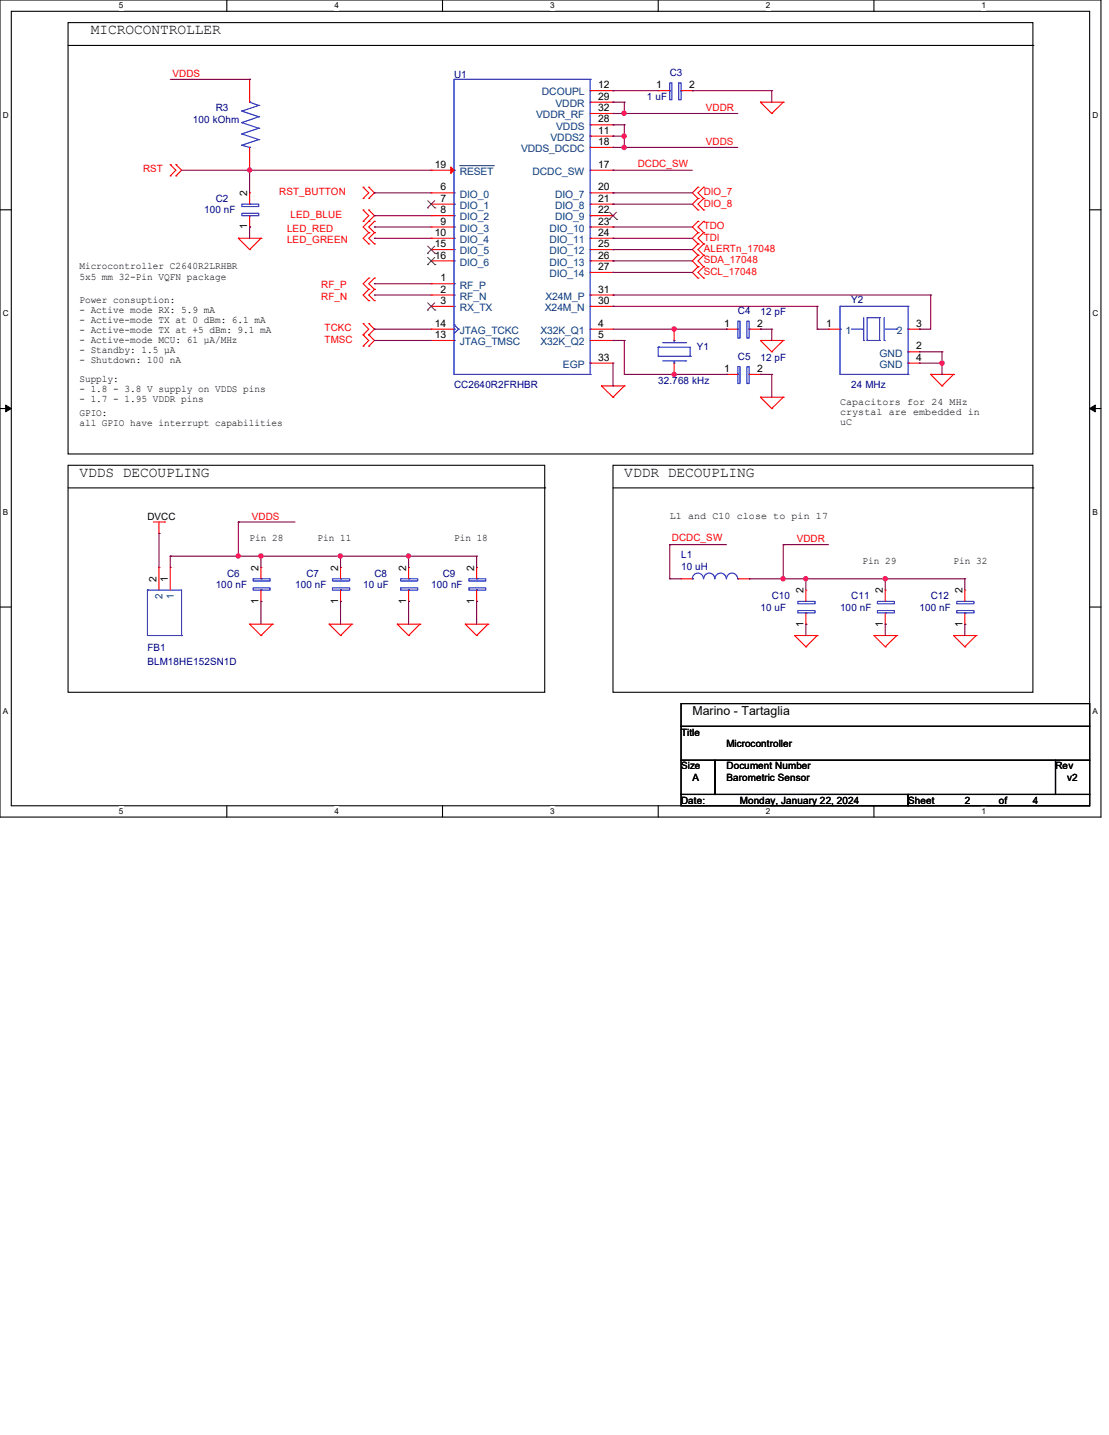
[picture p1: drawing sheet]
<svg xmlns="http://www.w3.org/2000/svg" width="216mm" height="279mm" viewBox="0 0 216 279" stroke-linecap="round" stroke-linejoin="round" font-family="sans-serif">
<path d="M0 0h214.3v159.1h-214.3zM2.2 2.2h209.9v154.7h-209.9z" fill="none" stroke="#000" stroke-width=".21"/>
<g fill="#fff">
<path d="M23.2 .2h.8v1.8h-.8z"/>
<path d="M23.2 157.1h.8v1.8h-.8z"/>
</g>
<path d="M44.2 0v2.2M44.2 156.9v2.2" fill="none" stroke="#000" stroke-width=".21"/>
<g fill="#fff">
<path d="M65.1 .2h.9v1.8h-.9z"/>
<path d="M65.1 157.1h.9v1.8h-.9z"/>
</g>
<path d="M86.1 0v2.2M86.1 156.9v2.2" fill="none" stroke="#000" stroke-width=".21"/>
<g fill="#fff">
<path d="M107.1 .2h.9v1.8h-.9z"/>
<path d="M107.1 157.1h.9v1.8h-.9z"/>
</g>
<path d="M128.1 0v2.2M128.1 156.9v2.2" fill="none" stroke="#000" stroke-width=".21"/>
<g fill="#fff">
<path d="M149.1 .2h.9v1.8h-.9z"/>
<path d="M149.1 157.1h.9v1.8h-.9z"/>
</g>
<path d="M170.1 0v2.2M170.1 156.9v2.2" fill="none" stroke="#000" stroke-width=".21"/>
<g fill="#fff">
<path d="M191.1 .2h.9v1.8h-.9z"/>
<path d="M191.1 157.1h.9v1.8h-.9z"/>
<path d="M.6 21.5h1.1v1.8h-1.1z"/>
<path d="M212.7 21.5h1.1v1.8h-1.1z"/>
<path d="M.6 60.2h1.1v1.7h-1.1z"/>
<path d="M212.7 60.2h1.1v1.7h-1.1z"/>
</g>
<path d="M0 40.9h2.2M212.1 40.9h2.2" fill="none" stroke="#000" stroke-width=".21"/>
<g fill="#fff">
<path d="M.6 98.8h1v1.8h-1z"/>
<path d="M212.7 98.8h1v1.8h-1z"/>
</g>
<path d="M0 79.5h2.2M212.1 79.5h2.2" fill="none" stroke="#000" stroke-width=".21"/>
<path d="M1.1 78.9l1.1 .6-1.1 .7zM212.1 79.5l1.1-.6v1.3z" fill="#000" stroke="#000" stroke-width=".19"/>
<g fill="#fff">
<path d="M.6 137.5h1v1.8h-1z"/>
<path d="M212.7 137.5h1v1.8h-1z"/>
</g>
<g fill="none" stroke="#000" stroke-width=".21">
<path d="M13.3 4.4h187.8v84h-187.8zM13.3 8.8h187.8M201.1 8.8h.1M13.3 90.6h92.7v44.2h-92.7zM13.3 95h92.7M106 95h.1M119.3 90.6h81.8v44.2h-81.8zM119.3 95h81.8M201.1 95h.1M0 118.2h2.2M212.1 118.2h2.2M132.6 137h79.5v4.4h-79.5z"/>
<path d="M132.6 141.4h79.5v6.6h-79.5zM132.6 148h6.6v6.7h-6.6zM132.6 154.7h44.2v2.2h-44.2zM139.2 148h66.3v6.7h-66.3zM176.8 154.7h35.3v2.2h-35.3zM205.5 148h6.6v6.7h-6.6z"/>
</g>
<g fill="none" stroke="#f00" stroke-width=".21">
<path d="M48.6 15.5h.1M48.6 15.5v4.4M114.9 19.9h4.4M114.9 17.7h4.4M119.3 17.7h.1M119.3 19.9h.1M128.1 17.7h.1M128.1 17.7h2.3M132.6 17.7h2.2M134.8 17.7h.1M148 19.9h.1M148 19.9h4.5"/>
<path d="M148 19.9l2.2 2.2M152.5 19.9h.1M152.5 19.9l-2.3 2.2M33.1 32h.1M33.1 34.2h.1M33.1 32l1.1 1.1-1.1 1.1M34.2 34.2h.1M34.2 32h.1M34.2 32l1.1 1.1-1.1 1.1M48.6 33.1h.1M48.6 37.5h.1M48.6 28.7v4.4"/>
<path d="M48.6 37.5v2.3M70.7 36.4h.1M70.7 38.7h.1M70.7 36.4l1.1 1.1-1.1 1.2M71.8 38.7h.1M71.8 36.4h.1M71.8 36.4l1.1 1.1-1.1 1.2M83.9 37.5h.1M83.9 39.8h.1M83.9 33.1h.1M83.9 37.5h4.5M83.9 39.8h4.5"/>
<path d="M83.9 33.1h4.5M114.9 37.5h4.4M114.9 39.8h4.4M114.9 26.5h4.4M114.9 33.1h4.4M114.9 28.7h4.4M114.9 24.3h4.4M114.9 22.1h4.4M119.3 26.5h.1M119.3 33.1h.1M119.3 28.7h.1M119.3 37.5h.1"/>
<path d="M119.3 39.8h.1M119.3 24.3h.1M119.3 22.1h.1M135.9 36.4h.1M135.9 38.7h.1M135.9 36.4l-1.1 1.1 1.1 1.2M135.9 38.7l-1.1 1.1 1.1 1.1M137 38.7h.1M137 36.4h.1M137 36.4l-1.1 1.1 1.1 1.2M137 38.7l-1.1 1.1 1.1 1.1M150.2 22.1h.1"/>
<path d="M46.4 46.4h.1M46.4 46.4h4.4M46.4 46.4l2.2 2.2M48.6 48.6h.1M48.6 44.2h.1M48.6 42v2.2M50.8 46.4h.1M50.8 46.4l-2.2 2.2M70.7 40.9h.1M70.7 43.1h.1M70.7 40.9l1.1 1.1-1.1 1.1M71.8 43.1h.1"/>
<path d="M71.8 40.9h.1M71.8 45.3h.1M71.8 47.5h.1M71.8 54.1h.1M71.8 56.3h.1M71.8 58.5h.1M71.8 40.9l1.1 1.1-2.2 2.2 1.1 1.1M71.8 45.3l-1.1 1.1 1.1 1.1M71.8 54.1l-1.1 1.1 1.1 1.1M71.8 56.3l-1.1 1.1 1.1 1.1M72.9 43.1h.1M72.9 45.3h.1"/>
<path d="M72.9 47.5h.1M72.9 54.1h.1M72.9 56.3h.1M72.9 58.5h.1M72.9 43.1l-1.1 1.1 1.1 1.1M72.9 45.3l-1.1 1.1 1.1 1.1M72.9 54.1l-1.1 1.1 1.1 1.1M72.9 56.3l-1.1 1.1 1.1 1.1M83.9 55.2h.1M83.9 57.4h.1M83.9 59.6h.1M83.9 42h.1"/>
<path d="M83.9 44.2h.1M83.9 46.4h.1M83.9 48.6h.1M83.9 50.8h.1M83.9 46.4h4.5M83.9 55.2h4.5M83.9 57.4h4.5M83.9 59.6h4.5M83.9 42h4.5M83.9 44.2h4.5M83.9 48.6h4.5M83.9 50.8h4.5"/>
<path d="M114.9 46.4h4.4M114.9 57.4h4.4M114.9 59.6h4.4M114.9 42h4.4M114.9 44.2h4.4M114.9 48.6h4.4M114.9 50.8h4.4M114.9 53h4.4M119.3 42h.1M119.3 44.2h.1M119.3 46.4h.1M119.3 48.6h.1"/>
<path d="M119.3 50.8h.1M119.3 53h.1M119.3 59.6h.1M119.3 57.4h.1M135.9 40.9h.1M135.9 43.1h.1M135.9 45.3h.1M135.9 47.5h.1M135.9 49.7h.1M135.9 51.9h.1M135.9 54.1h.1M135.9 43.1l-1.1 1.1 1.1 1.1"/>
<path d="M135.9 45.3l-1.1 1.1 1.1 1.1M135.9 47.5l-1.1 1.1 1.1 1.1M135.9 49.7l-1.1 1.1 1.1 1.1M135.9 51.9l-1.1 1.1 1.1 1.1M137 40.9h.1M137 45.3h.1M137 43.1h.1M137 47.5h.1M137 49.7h.1M137 51.9h.1M137 54.1h.1M137 43.1l-1.1 1.1 1.1 1.1"/>
<path d="M137 45.3l-1.1 1.1 1.1 1.1M137 47.5l-1.1 1.1 1.1 1.1M137 49.7l-1.1 1.1 1.1 1.1M137 51.9l-1.1 1.1 1.1 1.1M70.7 63h.1M70.7 65.2h.1M70.7 67.4h.1M70.7 63l1.1 1.1-1.1 1.1M70.7 65.2l1.1 1.1-1.1 1.1M71.8 65.2h.1M71.8 63h.1M71.8 67.4h.1"/>
<path d="M71.8 63l1.1 1.1-1.1 1.1M71.8 65.2l1.1 1.1-1.1 1.1M83.9 66.3h.1M83.9 64.1h.1M83.9 66.3h4.5M83.9 64.1h4.5M114.9 66.3h4.4M114.9 64.1h4.4M114.9 70.7h4.4M117.1 75.1h.1M117.1 75.1h4.4M117.1 75.1l2.2 2.2"/>
<path d="M119.3 77.3h.1M119.3 64.1h.1M119.3 66.3h.1M119.3 70.7h.1M121.5 75.1h.1M121.5 75.1l-2.2 2.2M131.2 72.9h.1M131.2 64.1h.1M131.2 64.1v2.2M131.2 70.7v2.2M141.4 64.1h.1M141.4 72.9h.1"/>
<path d="M141.4 72.9h2.2M141.4 64.1h2.2M145.8 72.9h2.2M145.8 64.1h2.2M148 66.3h.1M148 77.3h.1M148 64.1h.1M148 72.9h.1M148 66.3h4.5M148 66.3l2.2 2.2M148 77.3h4.5M148 77.3l2.2 2.2"/>
<path d="M150.2 68.5h.1M150.2 79.5h.1M152.5 66.3h.1M152.5 77.3h.1M152.5 66.3l-2.3 2.2M152.5 77.3l-2.3 2.2M161.3 64.1h.1M161.3 64.1h2.2M176.8 64.1h2.2M176.8 70.7h2.2M176.8 68.5h2.2M179 68.5h.1"/>
<path d="M179 64.1h.1M179 70.7h.1M181.2 72.9h.1M181.2 72.9h4.4M181.2 72.9l2.2 2.2M183.4 75.1h.1M185.6 72.9h.1M185.6 72.9l-2.2 2.2M29.8 101.6h2.2M30.9 103.8h.1M30.9 110.5h.1M30.9 101.6v2.2"/>
<path d="M30.9 110.5v4.4M32 101.6h.1M33.1 110.5h.1M33.1 110.5v4.4M50.8 117.1h.1M50.8 110.5h.1M50.8 110.5v2.2M50.8 114.9v2.2M66.3 117.1h.1M66.3 110.5h.1M66.3 110.5v2.2M66.3 114.9v2.2"/>
<path d="M79.5 117.1h.1M79.5 110.5h.1M79.5 110.5v2.2M79.5 114.9v2.2M92.8 117.1h.1M92.8 110.5h.1M92.8 110.5v2.2M92.8 114.9v2.2M132.6 112.7h.1M132.6 112.7h2.2M143.6 112.7h2.2M145.8 112.7h.1"/>
<path d="M156.9 114.9h.1M156.9 114.9v2.2M156.9 119.3v2.2M172.3 114.9h.1M172.3 114.9v2.2M172.3 119.3v2.2M187.8 114.9h.1M187.8 114.9v2.2M187.8 119.3v2.2M48.6 121.5h.1M48.6 121.5h4.4M48.6 121.5l2.2 2.2"/>
<path d="M50.8 123.7h.1M53 121.5h.1M53 121.5l-2.2 2.2M64.1 121.5h.1M64.1 121.5h4.4M64.1 121.5l2.2 2.2M66.3 123.7h.1M68.5 121.5h.1M68.5 121.5l-2.2 2.2M77.3 121.5h.1M77.3 121.5h4.4M77.3 121.5l2.2 2.2"/>
<path d="M79.5 123.7h.1M81.7 121.5h.1M81.7 121.5l-2.2 2.2M90.6 121.5h.1M90.6 121.5h4.4M90.6 121.5l2.2 2.2M92.8 123.7h.1M95 121.5h.1M95 121.5l-2.2 2.2M154.7 123.7h.1M154.7 123.7h4.4M154.7 123.7l2.2 2.2"/>
<path d="M156.9 125.9h.1M156.9 121.5h.1M159.1 123.7h.1M159.1 123.7l-2.2 2.2M170.1 123.7h.1M170.1 123.7h4.5M170.1 123.7l2.2 2.2M172.3 125.9h.1M172.3 121.5h.1M174.6 123.7h.1M174.6 123.7l-2.3 2.2M185.6 123.7h.1"/>
<path d="M185.6 123.7h4.4M185.6 123.7l2.2 2.2M187.8 125.9h.1M187.8 121.5h.1M190 123.7h.1M190 123.7l-2.2 2.2"/>
</g>
<g fill="none" stroke="#00f" stroke-width=".21">
<path d="M48.6 19.9h.1M48.6 19.9l1.8 .6M88.4 15.5h.1M88.4 15.5h26.5M88.4 15.5v57.4M114.9 15.5h.1M114.9 17.7h.1M114.9 19.9h.1M114.9 15.5v57.4M130.4 16.1h.4v3.3h-.4zM130.4 17.7h.1M132.1 16.1h.5v3.3h-.5z"/>
<path d="M132.6 17.7h.1M47.1 39.8h3.3v.4h-3.3zM47.1 28.3h.1M47.1 26.1h.1M47.1 23.9h.1M47.1 21.6h.1M47.1 28.3l1.5 .4M47.1 26.1l3.3 1.1M47.1 23.9l3.3 1.1M47.1 21.6l3.3 1.1M48.6 28.7h.1M48.6 39.8h.1"/>
<path d="M50.4 27.2h.1M50.4 25h.1M50.4 22.7h.1M50.4 20.5h.1M50.4 27.2l-3.3 1.1M50.4 25l-3.3 1.1M50.4 22.7l-3.3 1.2M50.4 20.5l-3.3 1.1M88.4 33.1h.1M88.4 37.5h.1M88.4 39.8h.1M114.9 33.1h.1"/>
<path d="M114.9 22.1h.1M114.9 24.3h.1M114.9 26.5h.1M114.9 28.7h.1M114.9 37.5h.1M114.9 39.8h.1M47.1 41.5h3.3v.5h-3.3zM48.6 42h.1M88.4 42h.1M88.4 44.2h.1M88.4 46.4h.1M88.4 48.6h.1"/>
<path d="M88.4 50.8h.1M88.4 57.4h.1M88.4 55.2h.1M88.4 59.6h.1M114.9 59.6h.1M114.9 57.4h.1M114.9 42h.1M114.9 44.2h.1M114.9 46.4h.1M114.9 48.6h.1M114.9 50.8h.1M114.9 53h.1"/>
<path d="M163.5 59.6h.1M163.5 59.6v13.3M163.5 59.6h13.3M176.8 59.6h.1M176.8 59.6v13.3M88.4 72.9h.1M88.4 63.2h.1M88.4 64.1h.1M88.4 66.3h.1M88.4 72.9h26.5M88.4 63.2l.9 .9M89.3 64.1h.1"/>
<path d="M89.3 64.1l-.9 .8M114.9 72.9h.1M114.9 70.7h.1M114.9 64.1h.1M114.9 66.3h.1M128.1 67.6h.1M128.1 67.6v1.8h6.3M128.1 67.6h6.3v1.8M129 70.3h4.5M129 66.7h4.5M131.2 66.3h.1M131.2 70.7h.1"/>
<path d="M131.2 66.3v.4M131.2 70.3v.4M133.5 70.3h.1M133.5 66.7h.1M134.4 69.4h.1M143.6 62.5h.5v3.3h-.5zM143.6 71.4h.5v3.3h-.5zM143.6 64.1h.1M143.6 72.9h.1M145.4 62.5h.4v3.3h-.4zM145.4 71.4h.4v3.3h-.4zM145.8 64.1h.1"/>
<path d="M145.8 72.9h.1M163.5 72.9h.1M163.5 64.1h.1M163.5 72.9h13.3M165.7 64.1h2.2M167.9 64.1h.1M168.1 66.3h.1M168.1 61.8v4.5M168.8 66.3h.1M168.8 66.3h2.4M171.2 61.8h.1M171.2 66.3h.1"/>
<path d="M171.2 61.8h-2.4v4.5M171.2 61.8v4.5M172.1 66.3h.1M172.1 61.8v4.5M172.3 64.1h2.3M174.6 64.1h.1M176.8 72.9h.1M176.8 64.1h.1M176.8 68.5h.1M176.8 70.7h.1M28.7 114.9h.1M28.7 114.9h6.6v8.8"/>
<path d="M28.7 114.9v8.8h6.6M49.3 114.5h3.3v.4h-3.3zM49.3 112.7h3.3v.4h-3.3zM50.8 112.7h.1M50.8 114.9h.1M64.7 114.5h3.4v.4h-3.4zM64.7 112.7h3.4v.4h-3.4zM66.3 112.7h.1M66.3 114.9h.1M78 114.5h3.3v.4h-3.3zM78 112.7h3.3v.4h-3.3zM79.5 112.7h.1"/>
<path d="M79.5 114.9h.1M91.3 114.5h3.3v.4h-3.3zM91.3 112.7h3.3v.4h-3.3zM92.8 112.7h.1M92.8 114.9h.1M134.8 112.7a1.08 1.08 0 0 1 1.1-1.1 1.08 1.08 0 0 1 1 1.1M134.8 112.7h.1M137 112.7a1.08 1.08 0 0 1 1.1-1.1 1.08 1.08 0 0 1 1 1.1M139.2 112.7a1.1 1.1 0 0 1 1.1-1.1 1.1 1.1 0 0 1 1.1 1.1M141.4 112.7a1.08 1.08 0 0 1 1.1-1.1 1.08 1.08 0 0 1 1.1 1.1M143.6 112.7h.1M155.3 118.9h3.4v.4h-3.4z"/>
<path d="M155.3 117.1h3.4v.5h-3.4zM156.9 117.1h.1M156.9 119.3h.1M170.8 118.9h3.3v.4h-3.3zM170.8 117.1h3.3v.5h-3.3zM172.3 117.1h.1M172.3 119.3h.1M186.3 118.9h3.3v.4h-3.3zM186.3 117.1h3.3v.5h-3.3zM187.8 117.1h.1M187.8 119.3h.1M35.3 123.7h.1"/>
</g>
<g fill="none" stroke="#804000" stroke-width=".19">
<path d="M83.3 39.1l1.4 1.4M84.6 39.1l-1.4 1.4M83.2 40.5h.1M83.2 49.3h.1M83.2 51.5h.1M83.3 59l1.4 1.4M83.3 47.9l1.4 1.4M83.3 50.1l1.4 1.4M84.6 59l-1.4 1.4M84.6 47.9l-1.4 1.4M84.6 50.1l-1.4 1.4M84.7 40.5h.1"/>
<path d="M84.7 49.3h.1M84.7 51.5h.1M118.6 42.7h.1M118.7 41.3l1.4 1.4M120 41.3l-1.4 1.4M120.1 42.7h.1M83.2 60.4h.1M84.7 60.4h.1"/>
</g>
<path d="M87.8 32.5l.6 .6-.6 .7z" fill="#f00" stroke="#f00" stroke-width=".21"/>
<path d="M89.5 32.3h6.6M96.1 32.3h.1" fill="none" stroke="#004080" stroke-width=".19"/>
<g fill="none" stroke="#800040" stroke-width=".21">
<path d="M33.1 15.5h15.5M48.6 15.5h.1M119.3 17.7h.1M119.3 19.9h.1M119.3 17.7h8.8M119.3 19.9h2.2M121.5 19.9h.1M121.5 19.9v2.2M134.8 17.7h.1M134.8 17.7h15.4M150.2 17.7h.1M150.2 17.7v2.2"/>
<path d="M35.3 33.1h48.6M48.6 33.1h.1M48.6 33.1v4.4M72.9 37.5h.1M72.9 37.5h11M119.3 22.1h.1M119.3 24.3h.1M119.3 26.5h.1M119.3 28.7h.1M119.3 33.1h.1M119.3 37.5h.1M119.3 39.8h.1"/>
<path d="M119.3 22.1h24.3M119.3 24.3h2.2M119.3 26.5h2.2M119.3 28.7h24.3M119.3 33.1h15.5M119.3 37.5h15.5M119.3 39.8h15.5M121.5 22.1h.1M121.5 24.3h.1M121.5 26.5h.1M121.5 28.7h.1M121.5 24.3v4.4"/>
<path d="M48.6 44.2h.1M48.6 44.2v2.2M72.9 42h.1M72.9 44.2h.1M72.9 46.4h.1M72.9 55.2h.1M72.9 57.4h.1M72.9 42h11M72.9 44.2h11M72.9 46.4h11M72.9 55.2h11M72.9 57.4h11"/>
<path d="M119.3 44.2h.1M119.3 46.4h.1M119.3 48.6h.1M119.3 50.8h.1M119.3 53h.1M119.3 57.4h.1M119.3 59.6h.1M119.3 44.2h15.5M119.3 46.4h15.5M119.3 48.6h15.5M119.3 50.8h15.5M119.3 53h15.5"/>
<path d="M119.3 57.4h61.9M119.3 59.6h39.8M159.1 59.6h.1M159.1 59.6v4.5M181.2 57.4h.1M181.2 57.4v6.7h-2.2M72.9 64.1h.1M72.9 66.3h.1M72.9 64.1h11M72.9 66.3h11M119.3 66.3h.1M119.3 75.1h.1"/>
<path d="M119.3 64.1h22.1M119.3 66.3h2.2M119.3 70.7v4.4M121.5 66.3h.1M121.5 66.3v6.6h19.9M131.2 64.1h.1M131.2 72.9h.1M141.4 64.1h.1M141.4 72.9h.1M148 64.1h.1M148 72.9h.1M148 64.1h2.2"/>
<path d="M148 72.9h2.2M150.2 64.1h.1M150.2 72.9h.1M150.2 64.1v2.2M150.2 72.9v4.4M159.1 64.1h.1M159.1 64.1h2.2M179 64.1h.1M179 68.5h4.4M179 70.7h4.4M183.4 68.5h.1M183.4 70.7h.1"/>
<path d="M183.4 72.9h.1M183.4 68.5v4.4M30.9 103.8h.1M30.9 103.8v6.7M33.1 108.3h.1M33.1 108.3h59.7M33.1 108.3v2.2M46.4 101.6h.1M46.4 108.3h.1M46.4 101.6v6.7M46.4 101.6h11M50.8 108.3h.1"/>
<path d="M50.8 117.1h.1M50.8 108.3v2.2M50.8 117.1v4.4M66.3 108.3h.1M66.3 117.1h.1M66.3 108.3v2.2M66.3 117.1v4.4M79.5 108.3h.1M79.5 117.1h.1M79.5 108.3v2.2M79.5 117.1v4.4M92.8 108.3h.1"/>
<path d="M92.8 117.1h.1M92.8 108.3v2.2M92.8 117.1v4.4M130.4 106h.1M130.4 112.7h.1M130.4 106v6.7M130.4 106h11M130.4 112.7h2.2M145.8 112.7h.1M145.8 112.7h42M152.5 106h.1M152.5 112.7h.1"/>
<path d="M152.5 106h8.8M152.5 106v6.7M156.9 112.7h.1M156.9 112.7v2.2M172.3 112.7h.1M172.3 112.7v2.2M187.8 112.7h.1M187.8 112.7v2.2M156.9 121.5h.1M156.9 121.5v2.2M172.3 121.5h.1M172.3 121.5v2.2"/>
<path d="M187.8 121.5h.1M187.8 121.5v2.2"/>
</g>
<g fill="#f0f" stroke="#f0f" stroke-width=".21">
<circle cx="121.5" cy="22.1" r=".42"/>
<circle cx="121.5" cy="26.5" r=".42"/>
<circle cx="121.5" cy="28.7" r=".42"/>
<circle cx="48.6" cy="33.1" r=".42"/>
<circle cx="131.2" cy="64.1" r=".42"/>
<circle cx="183.4" cy="70.7" r=".42"/>
<circle cx="131.2" cy="72.9" r=".42"/>
<circle cx="46.4" cy="108.2" r=".41"/>
<circle cx="66.3" cy="108.2" r=".42"/>
<circle cx="50.8" cy="108.2" r=".42"/>
<circle cx="79.5" cy="108.2" r=".41"/>
<circle cx="152.4" cy="112.7" r=".42"/>
<circle cx="172.3" cy="112.7" r=".42"/>
<circle cx="156.9" cy="112.7" r=".41"/>
</g>
<g font-size="2.8">
<text x="17.7" y="6.6">MICROCONTROLLER</text>
<text x="15.5" y="92.8">VDDS DECOUPLING</text>
<text x="121.5" y="92.8">VDDR DECOUPLING</text>
</g>
<text font-size="2.4" x="134.8" y="139.2">Marino - Tartaglia</text>
<g font-size="2">
<text x="116.5" y="17.2">12</text>
<text x="127.7" y="17.2">1</text>
<text x="134.2" y="17.2">2</text>
<text x="116.5" y="23.8">28</text>
<text x="116.5" y="19.4">29</text>
<text x="116.5" y="21.6">32</text>
<text x="116.5" y="26">11</text>
<text x="116.5" y="28.2">18</text>
<text x="84.6" y="32.7">19</text>
<text x="116.5" y="32.7">17</text>
<text x="48.1" y="38.2" transform="rotate(-90 48.1 38.2)">2</text>
<text x="85.7" y="37.1">6</text>
<text x="85.7" y="39.3">7</text>
<text x="85.7" y="41.5">8</text>
<text x="116.5" y="37.1">20</text>
<text x="116.5" y="39.3">21</text>
<text x="116.5" y="41.5">22</text>
<text x="48.1" y="44.7" transform="rotate(-90 48.1 44.7)">1</text>
<text x="84.6" y="45.9">10</text>
<text x="85.7" y="43.7">9</text>
<text x="116.5" y="43.7">23</text>
<text x="116.5" y="45.9">24</text>
<text x="84.6" y="48.1">15</text>
<text x="84.6" y="50.3">16</text>
<text x="116.5" y="48.1">25</text>
<text x="116.5" y="50.3">26</text>
<text x="116.5" y="52.6">27</text>
<text x="85.7" y="54.8">1</text>
<text x="85.7" y="57">2</text>
<text x="85.7" y="59.2">3</text>
<text x="116.5" y="59.2">30</text>
<text x="116.5" y="57">31</text>
<text x="84.6" y="65.8">13</text>
<text x="84.6" y="63.6">14</text>
<text x="116.5" y="63.6">4</text>
<text x="116.5" y="65.8">5</text>
<text x="141" y="63.6">1</text>
<text x="147.4" y="63.6">2</text>
<text x="160.9" y="63.6">1</text>
<text x="178.4" y="63.6">3</text>
<text x="116.5" y="70.2">33</text>
<text x="178.4" y="68">2</text>
<text x="178.4" y="70.2">4</text>
<text x="141" y="72.4">1</text>
<text x="147.4" y="72.4">2</text>
<text x="30.5" y="113.3" transform="rotate(-90 30.5 113.3)">2</text>
<text x="32.7" y="113.3" transform="rotate(-90 32.7 113.3)">1</text>
<text x="50.3" y="111.1" transform="rotate(-90 50.3 111.1)">2</text>
<text x="65.8" y="111.1" transform="rotate(-90 65.8 111.1)">2</text>
<text x="79.1" y="111.1" transform="rotate(-90 79.1 111.1)">2</text>
<text x="92.3" y="111.1" transform="rotate(-90 92.3 111.1)">2</text>
<text x="50.3" y="117.6" transform="rotate(-90 50.3 117.6)">1</text>
<text x="65.8" y="117.6" transform="rotate(-90 65.8 117.6)">1</text>
<text x="79.1" y="117.6" transform="rotate(-90 79.1 117.6)">1</text>
<text x="92.3" y="117.6" transform="rotate(-90 92.3 117.6)">1</text>
<text x="156.4" y="115.5" transform="rotate(-90 156.4 115.5)">2</text>
<text x="171.9" y="115.5" transform="rotate(-90 171.9 115.5)">2</text>
<text x="187.4" y="115.5" transform="rotate(-90 187.4 115.5)">2</text>
<text x="156.4" y="122" transform="rotate(-90 156.4 122)">1</text>
<text x="171.9" y="122" transform="rotate(-90 171.9 122)">1</text>
<text x="187.4" y="122" transform="rotate(-90 187.4 122)">1</text>
</g>
<g font-size="2" fill="#004080">
<text x="104.4" y="23">VDDR_RF</text>
<text x="105.5" y="18.6">DCOUPL</text>
<text x="108.2" y="20.8">VDDR</text>
<text x="101.4" y="29.6">VDDS_DCDC</text>
<text x="107.2" y="27.4">VDDS2</text>
<text x="108.3" y="25.2">VDDS</text>
<text x="89.5" y="34.1">RESET</text>
<text x="103.7" y="34.1">DCDC_SW</text>
<text x="89.5" y="38.5">DIO_0</text>
<text x="89.5" y="40.7">DIO_1</text>
<text x="108.1" y="38.5">DIO_7</text>
<text x="108.1" y="40.7">DIO_8</text>
<text x="89.5" y="42.9">DIO_2</text>
<text x="89.5" y="45.1">DIO_3</text>
<text x="89.5" y="47.3">DIO_4</text>
<text x="107" y="45.1">DIO_10</text>
<text x="107" y="47.3">DIO_11</text>
<text x="108.1" y="42.9">DIO_9</text>
<text x="89.5" y="49.5">DIO_5</text>
<text x="89.5" y="51.7">DIO_6</text>
<text x="107" y="49.5">DIO_12</text>
<text x="107" y="51.7">DIO_13</text>
<text x="107" y="54">DIO_14</text>
<text x="89.5" y="56.2">RF_P</text>
<text x="89.5" y="58.4">RF_N</text>
<text x="106.2" y="58.4">X24M_P</text>
<text x="89.5" y="60.6">RX_TX</text>
<text x="89.5" y="65">JTAG_TCKC</text>
<text x="105.2" y="65">X32K_Q1</text>
<text x="106.1" y="60.6">X24M_N</text>
<text x="164.6" y="65">1</text>
<text x="174.6" y="65">2</text>
<text x="89.5" y="67.2">JTAG_TMSC</text>
<text x="105.2" y="67.2">X32K_Q2</text>
<text x="109.6" y="71.6">EGP</text>
<text x="171.2" y="69.4">GND</text>
<text x="171.2" y="71.6">GND</text>
</g>
<g font-size="1.9" fill="#f00">
<text x="33.6" y="15">VDDS</text>
<text x="137.4" y="21.7">VDDR</text>
<text x="137.4" y="28.3">VDDS</text>
<text x="27.9" y="33.6">RST</text>
<text x="124.2" y="32.5">DCDC_SW</text>
<text x="54.4" y="38">RST_BUTTON</text>
<text x="137" y="38">DIO_7</text>
<text x="137" y="40.2">DIO_8</text>
<text x="55.9" y="45.1">LED_RED</text>
<text x="55.9" y="47.3">LED_GREEN</text>
<text x="56.6" y="42.4">LED_BLUE</text>
<text x="137" y="44.6">TDO</text>
<text x="137" y="46.9">TDI</text>
<text x="137" y="49.1">ALERTn_17048</text>
<text x="137" y="51.3">SDA_17048</text>
<text x="137" y="53.5">SCL_17048</text>
<text x="62.5" y="56.1">RF_P</text>
<text x="62.5" y="58.3">RF_N</text>
<text x="63.2" y="64.5">TCKC</text>
<text x="63.2" y="66.7">TMSC</text>
<text x="49" y="101.2">VDDS</text>
<text x="130.8" y="105.4">DCDC_SW</text>
<text x="155.1" y="105.6">VDDR</text>
</g>
<g font-size="1.9" fill="#000080">
<text x="88.4" y="15.2">U1</text>
<text x="130.4" y="14.8">C3</text>
<text x="37.5" y="23.9">100 kOhm</text>
<text x="42" y="21.7">R3</text>
<text x="125.9" y="19.4">1 uF</text>
<text x="39.8" y="41.5">100 nF</text>
<text x="42" y="39.3">C2</text>
<text x="165.7" y="59">Y2</text>
<text x="143.6" y="61.2">C4</text>
<text x="148" y="61.4">12 pF</text>
<text x="135.7" y="68.1">Y1</text>
<text x="143.6" y="70.1">C5</text>
<text x="148" y="70.3">12 pF</text>
<text x="88.4" y="75.6">CC2640R2FRHBR</text>
<text x="128.1" y="74.7">32.768 kHz</text>
<text x="165.7" y="75.6">24 MHz</text>
<text x="44.2" y="112.3">C6</text>
<text x="59.6" y="112.3">C7</text>
<text x="72.9" y="112.3">C8</text>
<text x="86.2" y="112.3">C9</text>
<text x="132.6" y="108.7">L1</text>
<text x="132.6" y="110.9">10 uH</text>
<text x="42" y="114.5">100 nF</text>
<text x="57.4" y="114.5">100 nF</text>
<text x="70.7" y="114.5">10 uF</text>
<text x="83.9" y="114.5">100 nF</text>
<text x="148" y="118.9">10 uF</text>
<text x="150.2" y="116.7">C10</text>
<text x="163.5" y="118.9">100 nF</text>
<text x="165.7" y="116.7">C11</text>
<text x="179" y="118.9">100 nF</text>
<text x="181.2" y="116.7">C12</text>
<text x="28.7" y="126.8">FB1</text>
<text x="28.7" y="129.5">BLM18HE152SN1D</text>
</g>
<g font-size="1.9">
<text x="15.5" y="52.3">Microcontroller C2640R2LRHBR</text>
<text x="15.5" y="54.6">5x5 mm 32-Pin VQFN package</text>
<text x="15.5" y="59">Power consuption:</text>
<text x="15.5" y="60.9">- Active mode RX: 5.9 mA</text>
<text x="15.5" y="62.9">- Active-mode TX at 0 dBm: 6.1 mA</text>
<text x="15.5" y="64.8">- Active-mode TX at +5 dBm: 9.1 mA</text>
<text x="15.5" y="66.8">- Active-mode MCU: 61 µA/MHz</text>
<text x="15.5" y="68.7">- Standby: 1.5 µA</text>
<text x="15.5" y="70.7">- Shutdown: 100 nA</text>
<text x="15.5" y="74.4">Supply:</text>
<text x="15.5" y="76.4">- 1.8 - 3.8 V supply on VDDS pins</text>
<text x="15.5" y="78.3">- 1.7 - 1.95 VDDR pins</text>
<text x="15.5" y="81.1">GPIO:</text>
<text x="15.5" y="83">all GPIO have interrupt capabilities</text>
<text x="163.5" y="78.9">Capacitors for 24 MHz</text>
<text x="163.5" y="80.8">crystal are embedded in</text>
<text x="163.5" y="82.8">uC</text>
<text x="28.7" y="101.2">DVCC</text>
<text x="130.4" y="101">L1 and C10 close to pin 17</text>
<text x="48.6" y="105.4">Pin 28</text>
<text x="61.8" y="105.4">Pin 11</text>
<text x="88.4" y="105.4">Pin 18</text>
<text x="167.9" y="109.8">Pin 29</text>
<text x="185.6" y="109.8">Pin 32</text>
<text x="132.6" y="143.2">Title</text>
<text x="132.6" y="149.8">Size</text>
<text x="141.4" y="149.8">Document Number</text>
<text x="141.4" y="145.4">Microcontroller</text>
<text x="205.5" y="149.8">Rev</text>
<text x="134.8" y="152">A</text>
<text x="141.4" y="152">Barometric Sensor</text>
<text x="207.7" y="152">v2</text>
<text x="132.6" y="156.5">Date:</text>
<text x="144.1" y="156.5">Monday, January 22, 2024</text>
<text x="176.8" y="156.5">Sheet</text>
<text x="187.8" y="156.5">2</text>
<text x="194.4" y="156.5">of</text>
<text x="201.1" y="156.5">4</text>
</g>
<g font-size="1.9" fill="#004080">
<text x="31.7" y="116.7" transform="rotate(-90 31.7 116.7)">2</text>
<text x="33.9" y="116.7" transform="rotate(-90 33.9 116.7)">1</text>
</g>
<g font-size="1.6">
<text x="23.2" y="1.7">5</text>
<text x="65.1" y="1.7">4</text>
<text x="107.1" y="1.7">3</text>
<text x="149.1" y="1.7">2</text>
<text x="191.1" y="1.7">1</text>
<text x=".6" y="22.9">D</text>
<text x="212.7" y="22.9">D</text>
<text x=".6" y="61.6">C</text>
<text x="212.7" y="61.6">C</text>
<text x=".6" y="100.3">B</text>
<text x="212.7" y="100.3">B</text>
<text x=".6" y="138.9">A</text>
<text x="212.7" y="138.9">A</text>
<text x="23.2" y="158.5">5</text>
<text x="65.1" y="158.5">4</text>
<text x="107.1" y="158.5">3</text>
<text x="149.1" y="158.5">2</text>
<text x="191.1" y="158.5">1</text>
</g>
</svg>
